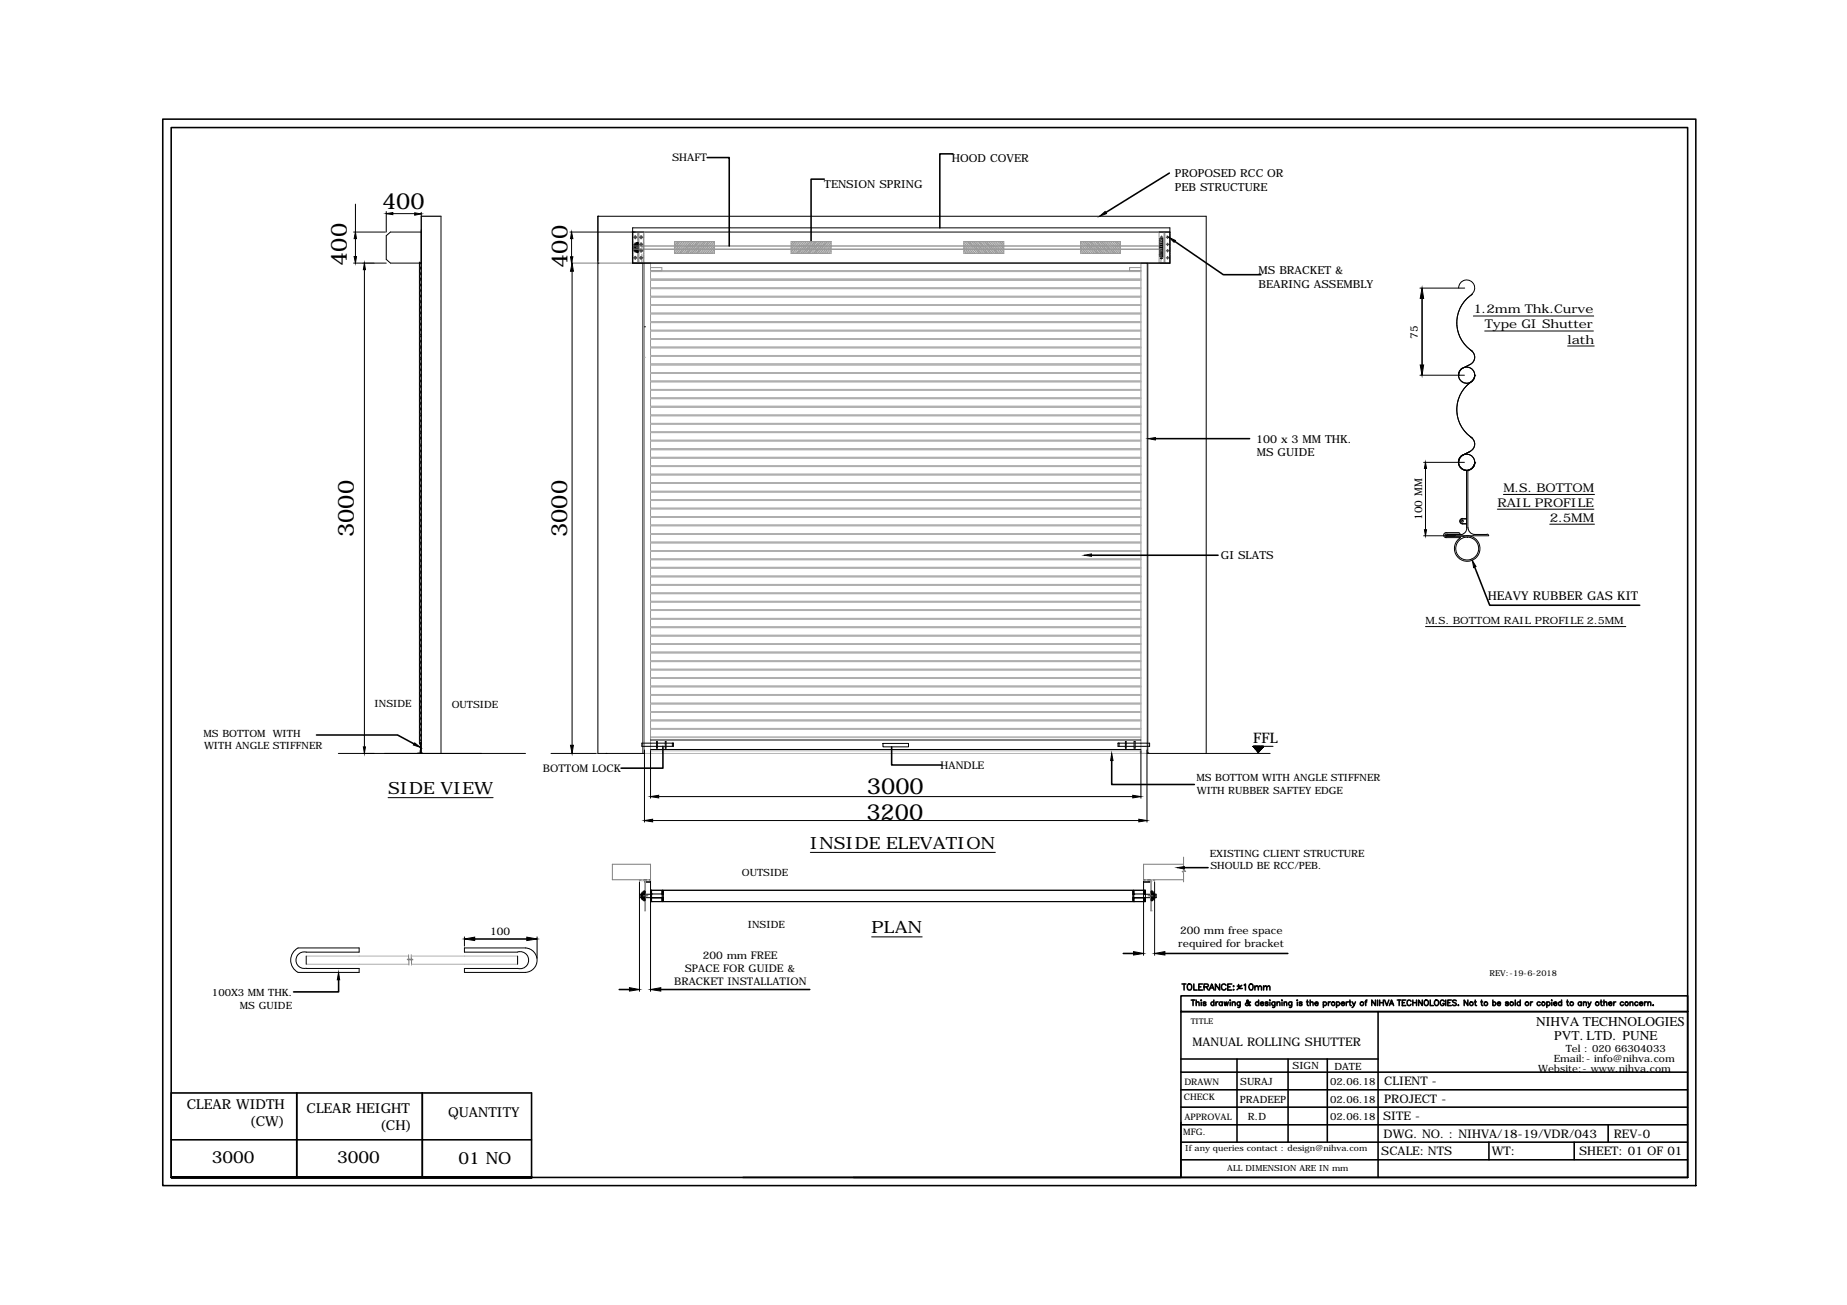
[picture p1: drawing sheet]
<svg xmlns="http://www.w3.org/2000/svg" width="297mm" height="210mm" viewBox="0 0 297 210" stroke-linecap="round" stroke-linejoin="round" font-family="sans-serif">
<!-- layer: 0 -->
<g fill="none" stroke="#aeaeae" stroke-width=".16">
<path d="M103.6 57.5h.1M104.6 59.9h78.9M104.6 58.7h78.9M104.6 58.5h78.9M104.6 57.3h78.9M104.6 57.2h78.9M104.6 56h78.9M104.6 55.8h78.9M104.6 54.6h78.9M104.6 54.5h78.9M104.6 53.2h78.9M104.6 53.1h78.9"/>
<path d="M104.6 51.9h78.9M104.6 51.7h78.9M104.6 50.5h78.9M104.6 50.4h78.9M104.6 49.1h78.9M104.6 49h78.9M104.6 47.8h78.9M104.6 47.7h78.9M104.6 46.4h78.9M104.6 46.3h78.9M104.6 45.1h78.9M104.6 44.9h78.9"/>
<path d="M104.6 43.7h78.9M104.6 43.5h78.9M104.6 42.3h78.9M104.6 79.1h78.9M104.6 79h78.9M104.6 77.8h78.9M104.6 77.6h78.9M104.6 76.4h78.9M104.6 76.3h78.9M104.6 75h78.9M104.6 74.9h78.9M104.6 73.7h78.9"/>
<path d="M104.6 73.6h78.9M104.6 72.3h78.9M104.6 72.2h78.9M104.6 70.9h78.9M104.6 70.8h78.9M104.6 69.6h78.9M104.6 69.5h78.9M104.6 68.2h78.9M104.6 68.1h78.9M104.6 66.9h78.9M104.6 66.7h78.9M104.6 65.5h78.9"/>
<path d="M104.6 65.3h78.9M104.6 64.1h78.9M104.6 64h78.9M104.6 62.8h78.9M104.6 62.6h78.9M104.6 61.4h78.9M104.6 61.3h78.9M104.6 60.1h78.9M104.6 99.6h78.9M104.6 99.5h78.9M104.6 98.2h78.9M104.6 98.1h78.9"/>
<path d="M104.6 96.8h78.9M104.6 96.7h78.9M104.6 95.5h78.9M104.6 95.4h78.9M104.6 94.1h78.9M104.6 94h78.9M104.6 92.8h78.9M104.6 92.7h78.9M104.6 91.4h78.9M104.6 91.3h78.9M104.6 90h78.9M104.6 89.9h78.9"/>
<path d="M104.6 88.7h78.9M104.6 88.5h78.9M104.6 87.3h78.9M104.6 87.2h78.9M104.6 86h78.9M104.6 85.8h78.9M104.6 84.6h78.9M104.6 84.4h78.9M104.6 83.2h78.9M104.6 83.1h78.9M104.6 81.9h78.9M104.6 81.7h78.9"/>
<path d="M104.6 80.5h78.9M104.6 80.4h78.9M104.6 118.6h78.9M104.6 118.5h78.9M104.6 117.3h78.9M104.6 117.2h78.9M104.6 115.9h78.9M104.6 115.8h78.9M104.6 114.6h78.9M104.6 114.5h78.9M104.6 113.2h78.9M104.6 113.1h78.9"/>
<path d="M104.6 111.8h78.9M104.6 111.7h78.9M104.6 110.5h78.9M104.6 110.3h78.9M104.6 109.1h78.9M104.6 109h78.9M104.6 107.8h78.9M104.6 107.6h78.9M104.6 106.4h78.9M104.6 106.3h78.9M104.6 105h78.9M104.6 104.9h78.9"/>
<path d="M104.6 103.7h78.9M104.6 103.5h78.9M104.6 102.3h78.9M104.6 102.2h78.9M104.6 101h78.9M104.6 100.8h78.9M49.2 155.1h16.6M49.2 153.8h16.5M66.1 153.8h17.1M66.2 155.1h17"/>
</g>
<g fill="none" stroke="#959595" stroke-width=".16">
<path d="M186.4 37.7v.2M186.4 38v.2M186.4 38.3v.2M186.4 38.6v.2M186.4 38.9v.2M186.4 39.2v.2M186.4 39.5v.2M186.4 39.8v.2M186.6 37.3h-.2v.3M186.7 37.3h.2M186.7 39.3v.1M186.7 39.3v1"/>
<path d="M186.7 39.3h.2M187 37.3h.3v5h-.3M187 38.6h.1v2.5h-.1zM187 38.7l-.1 .1 .1 2.2M187 38.5h.1M187 37.3l.3 .1v4.9h-.3M187.2 39.4v.9M187.2 37.3v.2M187.2 37.6v.2M187.2 37.9v.2M187.2 38.2v1.1M187.2 39.4v.2"/>
<path d="M187.2 39.7v.2M187.2 39.3v.1M187.3 38.3h-.3v.3M187.3 39h.1M187.3 39.1h.1M187.3 39.3l-.1 .1M187.3 37.6v.2M187.3 37.9v.2M187.3 38.2v.2M187.3 38.5v.2M187.3 38.8v.2M187.3 39.1v.2"/>
<path d="M187.3 39.4v.2M187.3 39.7v.2M187.6 37.3h-.3v.2M187.6 37.3h.2M187.9 37.3h.2v.2M188.1 37.6v.2M188.1 37.9v.2M188.1 38.2v.2M188.1 38.5v.2M188.1 38.8v.2M188.1 39.1v.2M188.1 39.4v.2"/>
<path d="M188.1 39.7v.2M101.7 42.3h1.8M104.6 43h1.8v.5h-1.8M183.5 42.3h1v78.9h-1zM183.5 43h-1.8v.5h1.8M186.4 42.1v.2h.2M186.4 40.1v.2M186.4 40.5v.1M186.4 40.8v.3M186.4 41.3v.1M186.4 41.6v.2M186.4 41.9v.2"/>
<path d="M186.7 42.3h.2M186.7 40.3h.1M186.7 40.3h.2M187 41.2h.1M187 41.1v.2h.3M187.2 40.3v.1M187.2 40.3l.1 .1M187.2 40v.2M187.2 40.3v1.2M187.2 41.6v.2M187.2 41.9v.2M187.2 42.2v.1"/>
<path d="M187.3 40.5h.1M187.3 40.6h.1M187.3 42.2v.1h.3M187.3 40v.2M187.3 40.3v.2M187.3 40.7v.1M187.3 41v.2M187.3 41.3v.2M187.3 41.6v.2M187.3 41.9v.2M187.6 42.3h.2M188.1 42.2v.1h-.2"/>
<path d="M188.1 40v.2M188.1 40.3v.2M188.1 40.7v.1M188.1 41v.2M188.1 41.3v.2M188.1 41.6v.2M188.1 41.9v.2M103.6 121.2v-78.9h1v78.9M102.8 141.5h1.8v.1h-1.8zM103.7 141.6v4.9h.1v-4.9M183.9 141.5h1.8v.1h-1.8zM185.1 141.6v4.9h.2"/>
<path d="M185.2 141.6v4.9"/>
<circle cx="186.8" cy="38.1" r=".15"/>
<circle cx="187.8" cy="38.1" r=".15"/>
<circle cx="187.8" cy="39.3" r=".15"/>
<circle cx="186.8" cy="41.5" r=".15"/>
<circle cx="187.8" cy="40.3" r=".15"/>
<circle cx="187.8" cy="41.5" r=".15"/>
</g>
<path d="M103.2 40.9v1.4h-1.5M186.7 41.7v.6h1.4" fill="none" stroke="#929292" stroke-width=".16"/>
<path d="M186.7 39.1v1.9M186.7 39.6h-84.8v.5h84.8M186.9 39.1v1.9M103.2 40.3l.1 .1" fill="none" stroke="#696969" stroke-width=".16"/>
<path d="M103.3 39.7l-.1 .1" fill="none" stroke="#7c7c7c" stroke-width=".16"/>
<path d="M103.4 121.2h80.8M104.6 120.8h78.8v.4" fill="none" stroke="#b2b2b2" stroke-width=".16"/>
<g fill="none" stroke="#000" stroke-width=".16">
<path d="M56.9 37.3h5.1M57.2 32.8v4.5M57.2 38.4v2.9M62.1 34v3.3M62.1 34.4h4.5M67.7 34.1v8.2h-4.9l-.7-.6v-3.8l.7-.6h4.9M67.7 34.8h3.2M91.7 37.3h96.4M91.9 38.4v3.9M96.2 34.8h.1M96.2 34.8v86.4h7.4M96.2 34.8h97.8v86.4"/>
<path d="M101.7 36.6h86.4v5.7h-86.4zM186.5 38.4v2.9M186.6 38.4l.2 .1 .2-.1M186.6 38.7h.4M186.6 39.1h.4M186.6 39.8h.3M186.6 39.5h.3M186.9 38.4v2.9M56.9 42.3h5.2M58.6 43.4v76.7M92 43.6v76.3M96.2 42.3h.1"/>
<path d="M103.4 42.3v78.9M103.6 52.6h.1M184.6 42.3v78.9M186.9 40.6h-.3M186.9 40.2h-.3M187 40.9h-.4M187 41.6h-.4M187 41.2l-.2-.1-.2 .1M228.4 46.3h7.2M234.6 46.3a1.29 1.29 0 0 1 1.9-1.1 1.29 1.29 0 0 1 .1 2.2M235.2 59.2a1.33 1.33 0 0 0 0 2.3 1.33 1.33 0 0 0 2-1.2M235.2 59.2a1.29 1.29 0 0 0 .1 2.3 1.29 1.29 0 0 0 1.9-1.2"/>
<path d="M236.4 58.6l-1.2 .7 1.2-.6M236.5 56.3a1.29 1.29 0 0 1 .7 1.2 1.29 1.29 0 0 1-.8 1.1M236.6 56.4a1.29 1.29 0 0 1-.2 2.2M236.8 47.4a5.4 5.4 0 0 0 0 9.1M237 50.8h19.3M238.8 53.2h17.5M252.1 55.7h4.3M228.4 60.4h7.1M229 74.4h6.5M229.2 75.3v9.9M234.5 60.4h.1M235.2 73.2a1.33 1.33 0 0 0 0 2.3 1.33 1.33 0 0 0 2-1.2"/>
<path d="M235.2 73.3a1.29 1.29 0 0 0 .1 2.2 1.29 1.29 0 0 0 1.9-1.2M235.9 75.7v9.2M236.1 75.8v9.1M236.2 75.6l-.1 .1M236.4 72.6l-1.3 .7M236.5 70.3a1.29 1.29 0 0 1 .7 1.2 1.29 1.29 0 0 1-.8 1.1M236.6 70.4a1.29 1.29 0 0 1-.2 2.2M236.6 61.4a1.29 1.29 0 0 0-.1-2.2 1.29 1.29 0 0 0-1.9 1.1 1.29 1.29 0 0 1 1.9-1.1 1.29 1.29 0 0 1 0 2.2M236.6 75.4a1.29 1.29 0 0 0-.1-2.2 1.29 1.29 0 0 0-1.9 1.1 1.29 1.29 0 0 1 1.9-1.1 1.29 1.29 0 0 1 0 2.3M236.8 61.3a5.4 5.4 0 0 0 0 9.1M237.2 60.4h.1M237.2 74.4h.1"/>
<path d="M241.8 79.5h14.6M232.6 85.7h2l.2 .2M232.6 85.9h2.2M232.6 86.3h2.8M232.6 85.9l-.2 .2 .2 .2M232.6 85.7a.4 .4 0 0 0-.4 .4 .4 .4 0 0 0 .4 .4M232.8 86h2.3M232.9 85.9l-.3 .3M235.2 83.4h.7M235.2 83.5h.7M235.2 84.3h.7M235.2 84.2h.7"/>
<path d="M235.2 83.4a.44 .44 0 0 0-.4 .4 .44 .44 0 0 0 .4 .5M235.2 83.5a.36 .36 0 0 0-.4 .3 .36 .36 0 0 0 .4 .4M235.4 86.2a2.05 2.05 0 0 1 2.6 2.4 2.05 2.05 0 0 1-3.2 1.3 2.05 2.05 0 0 1 .1-3.4h-2.3M235.9 84.9a1.08 1.08 0 0 1-.7 1.1M236.1 84.9a1.08 1.08 0 0 0 1.1 1.1h2M239.1 85.9l.2 .1 .1 .2h-10.4M240.8 81.9h15.5M249.2 84.3h7.2M67.5 119.6l.1 .2M67.6 119.9v1.3M67.7 119.7h.1M67.7 119.6v-.1h-.1l.1 .3"/>
<path d="M67.8 119.6l-.2-.2-.1 .2M104.6 119h78.9M105.6 119.5h-2.4v.5h2.4M105.6 119.3h.1v1h-.1zM105.7 119.5h1.3M107 119.3h.1v1h-.1zM107.1 119.5h1.2v.5h-1.2M108.1 119.5v.5M142 119.6h4.1v.5h-4.1zM180 119.5v.5M181 119.5h-1.2v.5h1.2M181 119.3h.1v1h-.1z"/>
<path d="M181.1 119.5h1.3M182.4 119.3h.2v1h-.2zM182.6 119.5h2.3v.5h-2.3M229.2 100.8h32.3M54.4 121.2h30.1M62.4 128.3h16.9M67.6 121.2h.1M67.6 121.1l.4 .1M67.6 120.8v.3l-.4 .1M88.6 121.2h7.3M97.5 121.2h.1M103.6 120.6v11.6"/>
<path d="M104.6 120.7v7.7M104.6 120.6h78.9M105 132h78.1M105.7 120h1.3M105.9 128.1h76.3M130.3 137.1h29.8M181.1 120h1.3M183.5 120.7v7.7M184.5 121.2h19.8M184.5 120.6v11.6M184.6 121.1h.1M201.5 120l.1 .1"/>
<path d="M201.5 120l.9 1 .8-1-.2 .2M201.5 120h3.2M201.6 120.1v-.1v.1M201.6 120.2l.1-.2v.2M201.7 120.3l.1-.3-.1 .3M201.7 120v.3M201.8 120.4l.1-.4-.1 .4M201.9 120.4l.1-.4-.1 .5M201.9 120l-.1 .4 .1-.4-.1 .4 .1-.4-.1 .4 .1-.4-.2 .3M202 120l-.1 .5zM202 120.6l.2-.6-.1 .6M202.1 120l-.2 .5z"/>
<path d="M202.1 120l-.2 .6zM202.1 120.7l.2-.7-.2 .7M202.1 120l-.1 .6M202.2 120.8l.2-.8-.2 .8M202.2 120.9l.3-.9-.3 .9M202.3 120l-.2 .7M202.3 120.9l.3-.9-.3 .9M202.5 120l-.3 .8zM202.5 120.9l.2-.9-.2 .9M202.5 120l-.2 .9M202.6 120.7l.2-.7-.2 .8 .2-.8-.3 .8 .2-.8-.2 .9M202.7 120l-.2 .9 .2-.9-.4 1"/>
<path d="M202.8 120.5l.1-.5-.1 .5M202.8 120l-.1 .7zM202.8 120.5l.2-.5-.2 .5M202.9 120l-.2 .6zM202.9 120l-.1 .6M202.9 120.5l.1-.5-.1 .5M202.9 120.4l.1-.4-.1 .4M203 120.3l.1-.3-.1 .3M203 120l-.1 .4M203.1 120l-.1 .3zM49.2 153.8v1.3M49.3 155.7a1.33 1.33 0 0 1-1.7-1.3 1.33 1.33 0 0 1 1.6-1.3h8.6v-.6h-9.9a2.22 2.22 0 0 0 0 3.9h9.9v-.6h-8.6"/>
<path d="M74.7 150.7v1.5M83.2 153.1h-8.5v-.6h9.8a1.97 1.97 0 0 1 1.9 1.9 1.97 1.97 0 0 1-1.9 2h-9.8v-.6h8.5M83.2 153.8v1.3M83.2 153.1a1.38 1.38 0 0 1 1.8 1.3 1.38 1.38 0 0 1-1.8 1.4M86.4 150.7v3.4M102.8 141.5h1.8v18M102.8 141.8v17.7M103.6 141.5v.4h1M104.6 141.6h-.8v.2h.8M104.7 143.2h.1M104.7 143.3l.1-.1-.1 .1M104.7 144.9l.1-.1-.1 .1"/>
<path d="M104.7 143.2h79.5M104.7 143.2v1.8M104.7 144.4v.1M104.7 143.2v.1M104.8 143.4l-.1 .1M104.8 143.6l-.1 .1M104.8 143.8h.1M104.8 144.6l-.1 .1M104.8 145h.1M104.8 143.2l-.1 .2M104.8 143.3l-.1 .1M104.8 143.3l-.1 .2"/>
<path d="M104.8 143.5l-.1 .1M104.8 143.5l-.1 .2M104.8 143.7l-.1 .1h1.8l.2-.1M104.8 143.7l-.1 .1M104.8 144.4l-.1 .2M104.8 144.5l-.1 .1M104.8 144.6l-.1 .2M104.8 144.7l-.1 .2M104.8 144.8l-.1 .2M104.8 144.9l-.1 .1M104.8 145h-.1M104.8 143.8h-1.9v.6h3.8"/>
<path d="M104.8 143.2v1.8M106.5 143.4l.2-.2-.2 .2M106.5 143.7l.2-.1-.2 .1M106.5 144.9l.2-.1-.2 .1M106.5 143.3l.2-.1v1.8M106.5 143.2v1.8l.2-.1M106.6 145h.1M106.6 143.2h-.1M106.6 144.4h-1.9M106.6 143.2l-.1 .1M106.6 144.4l-.1 .1M106.7 143.5h-.2"/>
<path d="M106.7 144.4l-.2 .1M106.7 144.6l-.2 .1M106.7 143.3l-.2 .2M106.7 143.4l-.2 .1M106.7 143.5l-.2 .1M106.7 143.5l-.2 .2M106.7 143.6l-.2 .1M106.7 143.7l-.2 .1h.2M106.7 143.7l-.2 .1M106.7 143.8h-.1M106.7 144.5l-.2 .1M106.7 144.7l-.2 .1"/>
<path d="M106.7 144.7l-.2 .2M106.7 144.8l-.2 .1M106.7 144.9l-.2 .1M140.2 150.7h8.1M182.2 143.4l.1-.1-.1 .1M182.2 144.4h.1M182.2 144.5l.1-.1-.1 .1M182.2 144.6l.1-.1-.1 .1M182.2 143.8h.1M182.2 143.4l.1-.2v1.8M182.2 143.2v1.8M182.3 143.2l-.1 .1"/>
<path d="M182.3 144.4h.1M182.3 143.5l-.1 .1M182.3 143.7l-.1 .1M182.3 143.8h.1M182.3 144.7l-.1 .1M182.3 144.9l-.1 .1M182.3 145h.1M182.3 143.3l-.1 .2M182.3 143.4l-.1 .1M182.3 143.5l-.1 .2M182.3 143.6l-.1 .1M182.3 143.7v.1"/>
<path d="M182.3 144.5l-.1 .2M182.3 144.6l-.1 .1M182.3 144.7l-.1 .2M182.3 144.8l-.1 .1M182.3 144.9v.1M183.9 141.6h.9v.2h-.9M184 143.2v.5M184 144.5v.5M184 143.5l.2-.2-.2 .2M184 144.6l.2-.1-.2 .1M184 145l.2-.1-.1 .1M184 143.8h1.9v.6h-3.7"/>
<path d="M184.1 144.4l-.1 .1M184.1 143.2h-.1M184.1 143.2l-.1 .1 .2-.1M184.2 144.4l-.2 .2M184.2 143.5l-.2 .1M184.2 143.7l-.1 .1M184.2 144.7l-.2 .1M184.2 144.9l-.1 .1h.1M184.2 143.2v1.8h-79.5M184.2 143.8h-1.9M184.2 144.4h-1.9l-.1 .2M184.2 143.2l-.2 .1"/>
<path d="M184.2 143.2l-.2 .2M184.2 143.3l-.2 .1M184.2 143.4l-.2 .1M184.2 143.4l-.2 .2M184.2 143.6l-.2 .1M184.2 143.7v.1M184.2 144.5l-.2 .1M184.2 144.6l-.2 .1M184.2 144.6l-.2 .2M184.2 144.8l-.2 .1M184.2 144.9l-.2 .1M184.9 141.5v.4h-1"/>
<path d="M185.7 141.5h-1.8v12.2M185.7 141.8v11.9"/>
<circle cx="235.2" cy="83.8" r=".15"/>
<circle cx="236" cy="88.2" r="1.84"/>
</g>
<g fill="#000" stroke="#000" stroke-width=".16">
<path d="M57.2 37.3l.1 1.1h-.3zM62.1 34.4l1.1-.2v.3zM66.7 34.2l1 .2-1 .2zM91.9 37.3l.2 1.1h-.3zM176.8 34.8l.9-.8 .2 .4zM188 38.2l1 .5-.2 .3zM57 41.3h.3l-.1 1zM58.6 42.3l.2 1.1h-.4zM92 42.3l.2 1.3h-.4zM91.8 41.3h.3l-.2 1zM228.7 46.3l.3 1.7h-.6zM228.4 58.7h.6l-.3 1.7z"/>
<path d="M184.7 70.6l1.1-.2v.4zM229.2 74.4l.2 .9h-.3zM174.4 89.3l1.1-.2v.4zM229.1 85.2h.3l-.2 1zM236.8 90.2l.6 .9-.4 .2zM66.7 119.5l.9 .7-1.1-.4zM91.8 119.9h.4l-.2 1.3zM58.4 120.1h.4l-.2 1.1zM103.6 132l1.4-.2v.4zM104.6 128.1l1.3-.2v.4zM178.8 121.2l.2 1.1h-.4zM182.2 127.9l1.3 .2-1.3 .2z"/>
<path d="M183.1 131.8l1.4 .2-1.4 .2zM189.3 139.6l1.2-.2v.4zM54.5 156.4l.1 1.2h-.4zM74.7 151l1.6-.3v.6zM84.7 150.7l1.7 .3-1.7 .3zM101.2 158.9l1.6 .3-1.6 .2zM104.6 159.2l1.7-.3v.5zM182.3 153.1l1.6 .3-1.6 .2zM185.7 153.4l1.6-.3v.5z"/>
</g>
<g fill="none" stroke="#000" stroke-width=".25">
<path d="M26.2 19.2h246.5v171.5h-246.5zM27.5 20.5h243.9v168.9h-243.9zM102 39.6h.6M102 39.8h.2M102.4 39.1h.2v1.5h-.2zM102.4 39.5h-.4v.7h.4M102.4 39.3h-.2v1.1h.2M102.4 39.2h.2M102.4 39.4h.2M113.7 25.3h3.6v14.3M132.6 28.8h-2.2v10M153.3 24.8h-2.2v11.8"/>
<path d="M188.1 27.8l-10.3 6.4M188.9 38.8l7.8 5.4h6.1M102 40.1h.6M102.4 40.3h.2M102.4 40.5h.2M228.7 48v10.7M185.8 70.6h15.2M175.5 89.3h20.4M237.2 91.2l2.4 6.2h24.1M50.9 118.2h13l2.7 1.5M106.6 120v3.6h-6.7M143.4 120.1v2.9h8"/>
<path d="M178.8 122.3v3.9h13.3M190.5 139.6h3.8M54.5 157.6v1.9h-7.3M76.3 151h8.4M99.6 159.2h1.6M103.2 143.8h.5M103.2 144.4h.5M103.2 144.1h.1M103.6 143.4h.1v1.5h-.1zM103.6 143.8h-.4v.6h.4M103.6 143.5h-.3v1.2h.3M103.6 143.5h.1"/>
<path d="M103.6 143.6h.1M103.6 144.6h.1M103.6 144.8h.1M106.3 159.2h23.9M180.7 153.4h1.6M185.2 143.4h.1v1.5h-.1zM185.2 143.5h.1M185.2 143.6h.1M185.2 144.6h.1M185.2 144.8h.1M185.2 143.8h.5M185.2 144.4h.5"/>
<path d="M185.3 143.8h.4v.6h-.4M185.3 143.5h.3v1.2h-.3M185.6 144.1h.1M187.3 153.4h19.8M190.1 158.3h.6M190.4 158.3v.9M191 158.4a.46 .46 0 0 1 .7 .3 .46 .46 0 0 1-.5 .5l-.3-.3zM192 158.3v.9h.5M192.8 158.7h.3M193.4 158.3h-.6v.9h.6M193.6 158.7h.6l.1-.3-.7-.1v.9M194 158.7l.3 .5"/>
<path d="M194.5 159.2l.4-.9 .4 .9M194.6 158.9h.5M196.1 158.3v.9l-.6-.9v.9M197.2 158.5a.45 .45 0 0 0-.8 .2 .45 .45 0 0 0 .6 .5l.2-.2M197.5 158.7h.3M198.1 158.3h-.6v.9h.6M198.4 158.6v.1zM198.4 159.2h.1M199 158.6h.4M199.2 158.4v.4M199.4 159h.4M199.7 158.5l-.8 .7"/>
<path d="M200.1 158.4l.2-.1v.9M201 158.3h.4a.5 .5 0 0 1 .2 .6 .5 .5 0 0 1-.6 .3 .66 .66 0 0 1 0-.9zM201.8 158.8l.4-.2 .2 .2v.4M201.8 158.6v.6M202.4 158.8l.3-.2 .2 .2v.4M203.2 158.8l.4-.2 .1 .2v.4M203.2 158.6v.6M203.7 158.8l.4-.2 .1 .2v.4M47.7 175.8v13.6M67.9 175.8v13.6M189.9 178.1h81.5M189.9 175.3h81.5"/>
<path d="M189.9 172.5h81.5M189.9 170.3h31.7M191.6 160.9h.6M191.9 160.9v.8M192.4 161.3l.2-.2 .2 .1v.5M192.4 160.9v.8M193.1 160.9h.1M193.2 161.2v.5M193.9 161.3l-.1-.2-.3 .1v.2l.4 .1v.1l-.1 .1-.3-.1M195.2 161.3a.27 .27 0 0 0-.4 0 .27 .27 0 0 0 0 .3 .27 .27 0 0 0 .4 0M195.2 160.9v.8M195.6 161.1v.6"/>
<path d="M195.9 161.1l-.2 .1-.1 .2M196.6 161.3a.28 .28 0 0 0-.5-.1 .28 .28 0 0 0 0 .5 .28 .28 0 0 0 .5-.1M196.6 161.1v.6M196.9 161.1l.1 .6 .2-.6 .2 .6 .1-.6M197.8 160.9h.1M197.8 161.2v.5M198.2 161.3l.2-.2 .2 .1v.5M198.2 161.1v.6M198.9 170.3v13.4M199.4 161.1v.9h-.3M199.4 161.3a.28 .28 0 0 0-.4-.1 .28 .28 0 0 0 0 .5 .28 .28 0 0 0 .4-.1M201.1 161.2v-.1a.78 .78 0 0 1-.6 .6l-.2-.2 .4-.4 .1-.1-.2-.1-.1 .1v.2l.4 .5h.2"/>
<path d="M202.4 161.3a.28 .28 0 0 0-.4-.1 .28 .28 0 0 0 0 .5 .28 .28 0 0 0 .4-.1M202.4 160.9v.8M202.7 161.4h.5a.28 .28 0 0 0-.3-.2 .28 .28 0 0 0-.3 .3 .28 .28 0 0 0 .3 .2l.3-.1M203.9 161.3l-.1-.2-.3 .1v.2l.4 .1v.1l-.1 .1-.3-.1M204.2 160.9h.1M204.2 161.2v.5M205 161.1v.9h-.3M205 161.3a.28 .28 0 0 0-.4-.1 .28 .28 0 0 0 0 .5 .28 .28 0 0 0 .4-.1M205.4 161.3l.2-.2 .2 .1v.5M205.4 161.1v.6M206.1 160.9h.1M206.2 161.2v.5"/>
<path d="M206.5 161.3l.2-.2 .2 .1v.5M206.5 161.1v.6M207.2 170.3v13.4M207.7 161.1v.9h-.3M207.7 161.3a.28 .28 0 0 0-.4-.1 .28 .28 0 0 0 0 .5 .28 .28 0 0 0 .4-.1M208.6 160.9h.1M208.6 161.2v.5M209.4 161.3l-.2-.2-.2 .1v.2l.4 .1v.1l-.2 .1-.3-.1M210.1 161.1h.3M210.2 160.9v.7l.3 .1M210.7 161.3l.2-.2 .2 .1 .1 .5M210.7 160.9v.8"/>
<path d="M211.5 161.4h.5a.28 .28 0 0 0-.3-.2 .28 .28 0 0 0-.3 .3 .28 .28 0 0 0 .3 .2l.3-.1M212.8 161.3a.28 .28 0 0 1 .4-.1 .28 .28 0 0 1 0 .5 .28 .28 0 0 1-.4-.1M212.8 161.1v.9M213.5 170.3v13.4M213.6 161.1v.6M214 161.1l-.2 .1-.2 .2M214.9 161.3a.28 .28 0 0 1 .5-.1 .28 .28 0 0 1 0 .5 .28 .28 0 0 1-.5-.1M214.9 161.1v.9M215.7 161.4h.5a.28 .28 0 0 0-.3-.2 .28 .28 0 0 0-.3 .3 .28 .28 0 0 0 .3 .2l.3-.1M216.5 161.1v.6M216.8 161.1l-.2 .1-.1 .2M217 161.1h.3"/>
<path d="M217.1 160.9v.7l.2 .1M217.5 161.1l.2 .6 .3-.6M217.7 161.7l-.3 .3M219.5 161.1h.3M219.9 160.9l-.3 .1v.7M221.2 160.9v.8l-.6-.8v.8M221.5 160.9v.8M221.6 162.7v26.7M221.9 160.9v.8M221.9 161.3h.6M222.5 160.9v.8M222.7 160.9l.3 .8 .4-.8"/>
<path d="M223.4 161.7l.4-.8 .3 .8M223.6 161.4h.4M224.7 160.9h.6M225 160.9v.8M225.5 161.3h.4M226.1 160.9h-.6v.8h.6M226.9 161.1a.33 .33 0 0 0-.4-.2 .33 .33 0 0 0-.2 .3v.2a.33 .33 0 0 0 .2 .3 .33 .33 0 0 0 .4-.2M227.2 161.3h.6M227.2 160.9v.8M227.8 160.9v.8M228.7 160.9v.8l-.6-.8v.8M229.1 161l.1-.1a.42 .42 0 0 1 .5 .4 .42 .42 0 0 1-.5 .4l-.2-.3z"/>
<path d="M230 160.9v.8h.5M230.8 161l.1-.1a.42 .42 0 0 1 .5 .4 .42 .42 0 0 1-.5 .4l-.2-.3zM232.3 161.1a.33 .33 0 0 0-.4-.2 .33 .33 0 0 0-.3 .3v.2a.32 .32 0 0 0 .3 .3 .32 .32 0 0 0 .4-.3h-.3M232.5 160.9v.8M232.8 161.3h.4M233.4 160.9h-.6v.8h.6M234.2 161l-.2-.1-.4 .1 .1 .2 .5 .3v.1l-.2 .1-.4-.1M234.5 161.7h.1zM236.1 160.9v.8l-.6-.8v.8M237.1 161.1h.3M237.3 160.9v.7l.2 .1M238.1 161.1h.3"/>
<path d="M238.3 160.9v.7l.2 .1M240.1 161.3a.27 .27 0 0 1 .4 0 .27 .27 0 0 1 0 .3 .27 .27 0 0 1-.4 0M240.1 160.9v.8M240.8 161.4h.5a.28 .28 0 0 0-.3-.2 .28 .28 0 0 0-.3 .3 .28 .28 0 0 0 .3 .2l.3-.1M242.6 161.3l-.2-.2-.2 .1v.2l.3 .1 .1 .1-.2 .1-.3-.1M243.7 160.9v.8M244.5 161.3a.28 .28 0 0 0-.4-.1 .28 .28 0 0 0 0 .5 .28 .28 0 0 0 .4-.1M244.5 160.9v.8M246.1 161.1v.6M246.5 161.1l-.2 .1-.2 .2M247.7 161.3a.28 .28 0 0 0-.4-.1 .28 .28 0 0 0 0 .5 .28 .28 0 0 0 .4-.1M248.8 161.3a.28 .28 0 0 1 .4-.1 .28 .28 0 0 1 0 .5 .28 .28 0 0 1-.4-.1"/>
<path d="M248.8 161.1v.9M249.5 160.9h.1M249.6 161.2v.5M249.9 161.4h.5a.28 .28 0 0 0-.3-.2 .28 .28 0 0 0-.3 .3 .28 .28 0 0 0 .3 .2l.3-.1M251.1 161.3a.28 .28 0 0 0-.4-.1 .28 .28 0 0 0 0 .5 .28 .28 0 0 0 .4-.1M251.1 160.9v.8M251.9 161.1h.3M252.1 160.9v.7l.2 .1M254.3 161.3a.28 .28 0 0 0-.4-.1 .28 .28 0 0 0 0 .5 .28 .28 0 0 0 .4-.1M254.3 161.1v.6M254.6 161.3l.3-.2 .2 .1v.5M254.6 161.1v.6"/>
<path d="M255.4 161.1l.2 .6 .3-.6M255.6 161.7l-.3 .3M257.4 161.1h.3M257.5 160.9v.7l.2 .1M258 161.3l.2-.2 .2 .1v.5M258 160.9v.8M258.7 161.4h.5a.28 .28 0 0 0-.3-.2 .28 .28 0 0 0-.2 .3 .28 .28 0 0 0 .2 .2l.3-.1M259.5 161.1v.6M259.9 161.1l-.3 .1-.1 .2M261.1 161.3a.28 .28 0 0 0-.4-.1 .28 .28 0 0 0 0 .5 .28 .28 0 0 0 .4-.1M262.1 161.3l.3-.2 .2 .1v.5M262.1 161.1v.6"/>
<path d="M263.4 161.3a.28 .28 0 0 0-.4-.1 .28 .28 0 0 0 0 .5 .28 .28 0 0 0 .4-.1M263.7 161.4h.5a.28 .28 0 0 0-.3-.2 .28 .28 0 0 0-.3 .3 .28 .28 0 0 0 .3 .2l.3-.1M264.5 161.1v.6M264.8 161.1l-.2 .1-.1 .2M265 161.3l.2-.2 .2 .1 .1 .5M265 161.1v.6M265.8 161.7h.1zM27.5 189.4h58.1zM27.5 189.4v-13.6h58v13.6h-55M27.5 183.3h58M119.5 189.4h151.9M189.9 189.4v-26.7h81.5h-81.5v-2.5h81.5v29.2"/>
<path d="M189.9 180.5v8.9h-52.6M189.9 180.9h81.5M189.9 183.7h81.5M189.9 186.5h81.5M239.5 183.7v2.8M253.2 183.7v2.8M258.6 180.9v2.8"/>
<circle cx="214.4" cy="161.4" r=".29"/>
<circle cx="219" cy="161.4" r=".29"/>
<circle cx="236.6" cy="161.4" r=".29"/>
<circle cx="239" cy="161.4" r=".29"/>
<circle cx="243.1" cy="161.4" r=".29"/>
<circle cx="245.6" cy="161.4" r=".29"/>
<circle cx="248.2" cy="161.4" r=".29"/>
<circle cx="252.8" cy="161.4" r=".29"/>
<circle cx="256.9" cy="161.4" r=".29"/>
<circle cx="261.6" cy="161.4" r=".28"/>
</g>
<!-- layer: hatch -->
<path d="M67.7 34.8h3.2M92 42.3h10.4M98.5 139h6.1v2.5h-6.1zM190.3 139h-6.4v2.5h6.4M190.3 137.9v2l.4 .3h-.6l.2 .2v1.4M65.7 153.6v.6l.3 .2-.5-.1 .3 .2v.7M66.1 153.6v.6l.3 .2-.4-.1 .2 .2v.7" fill="none" stroke="#7f7f7f" stroke-width=".16"/>
<!-- layer: 0 -->
<g fill="none" stroke="#4c4c4c" stroke-width=".16">
<path d="M186.6 38.2h.4M186.8 38v.4M187.6 38.2h.4M187.6 39.3h.4M187.8 38v.4M187.8 39.1v.4M186.6 41.5h.4M186.8 41.3v.4M187.6 41.5h.4M187.6 40.3h.4M187.8 40.1v.4M187.8 41.3v.4"/>
<path d="M103.3 144.1h.9M103.3 141.5v.2M104.2 141.5v.2M184.3 141.5v.2M184.6 144.1h1M185.3 141.5v.2"/>
</g>
<path d="M103.2 141.5v.1M103.3 141.5v.1M103.7 144.4h.1M103.7 143.8h.1M104.2 141.5v.1M104.3 141.5v.1M184.3 141.5v.1M184.4 141.5v.1M185.1 144.4h.1M185.1 143.8h.1M185.2 141.5v.1M185.3 141.5v.1" fill="none" stroke="#e1e1e1" stroke-width=".16"/>
<g fill="none" stroke="#4c4c4c" stroke-width=".25">
<path d="M101.9 39.8h.8M102 38.2h.4M102 39.3h.4M102.2 38v.4M102.2 39.1v.4M102.4 39.3h.2M102.9 38.2h.4M102.9 39.3h.4M103.1 38v.4M103.1 39.1v.4M102 41.5h.4M102 40.3h.4"/>
<path d="M102.2 40.1v.4M102.2 41.3v.4M102.4 40.4h.2M102.9 41.5h.4M102.9 40.3h.4M103.1 40.1v.4M103.1 41.3v.4M103 144.1h.9M103.5 143.5h.2M103.5 144.7h.2M185 144.1h.9M185.1 143.5h.3"/>
<path d="M185.1 144.7h.2"/>
</g>
<g fill="#959595" stroke="#959595" stroke-width=".16">
<path d="M187.2 38.3l.1 1zM187.2 38.3l.1 1z"/>
<path d="M187.2 39.3v.1zM187.2 39.3v.1z"/>
<path d="M187.2 39.4v.4zM187.2 39.4v.4z"/>
<path d="M187.2 39.8v.5zM187.2 39.8v.5z"/>
<path d="M187.2 40.3l.1 .1zM187.2 40.3l.1 .1z"/>
<path d="M187.2 40.4l.1 .9zM187.2 40.4l.1 .9z"/>
</g>
<g fill="none" stroke="#959595" stroke-width=".25">
<path d="M101.7 37.6v.2M101.7 37.9v.2M101.7 38.2v.2M101.7 38.5v.2M101.7 38.8v.2M101.7 39.1v.2M101.7 39.4v.2M101.7 39.7v.2M102 37.3h-.3v.2M102.1 37.3h.2M102.4 37.3h.2v.2M102.6 37.6v.2"/>
<path d="M102.6 37.9v.2M102.6 38.2v.2M102.6 38.5v.2M102.6 38.8v.2M102.6 39.1v.2M102.6 39.4v.2M102.6 39.7v.2M102.7 37.3h.2M102.7 37.3v.2M102.7 37.6v.2M102.7 37.9v.2M102.7 38.2v.2"/>
<path d="M102.7 38.5v.2M102.7 38.8v.2M102.7 39.1v.2M102.7 39.4v.2M102.7 39.7v.2M103 37.3h.2M103.3 37.3h.2v.2M103.5 37.6v.2M103.5 37.9v.2M103.5 38.2v.2M103.5 38.5v.2M103.5 38.8v.2"/>
<path d="M103.5 39.1v.2M103.5 39.4v.2M103.5 39.7v.2M101.7 42.2v.1h.3M101.7 40v.2M101.7 40.3v.2M101.7 40.7v.1M101.7 41v.2M101.7 41.3v.2M101.7 41.6v.2M101.7 41.9v.2M102.1 42.3h.2"/>
<path d="M102.6 42.2v.1h-.2M102.6 40v.2M102.6 40.3v.2M102.6 40.7v.1M102.6 41v.2M102.6 41.3v.2M102.6 41.6v.2M102.6 41.9v.2M102.7 42.3h.2M102.7 40v.2M102.7 40.3v.2M102.7 40.7v.1"/>
<path d="M102.7 41v.2M102.7 41.3v.2M102.7 41.6v.2M102.7 41.9v.2M102.7 42.2v.1M103 42.3h.2M103.5 42.2v.1h-.2M103.5 40v.2M103.5 40.3v.2M103.5 40.7v.1M103.5 41v.2M103.5 41.3v.2"/>
<path d="M103.5 41.6v.2M103.5 41.9v.2"/>
<circle cx="102.2" cy="38.1" r=".15"/>
<circle cx="102.2" cy="39.3" r=".15"/>
<circle cx="103.1" cy="39.3" r=".15"/>
<circle cx="103.1" cy="38.1" r=".15"/>
<circle cx="102.2" cy="40.3" r=".15"/>
<circle cx="102.2" cy="41.5" r=".15"/>
<circle cx="103.1" cy="40.3" r=".15"/>
<circle cx="103.1" cy="41.5" r=".15"/>
</g>
<!-- layer: Guides -->
<path d="M67.5 42.1v77.5M67.7 42.1v79.1" fill="none" stroke="#000" stroke-width=".16"/>
<!-- layer: strips -->
<g fill="none" stroke="#000" stroke-width=".16">
<path d="M67.7 42.2l-.2 .5 .2 .4-.2 .5 .2 .4-.2 .3v.3l.2 .3M67.7 44.9l-.2 .5 .2 .4-.2 .5 .2 .4-.2 .5 .2 .4-.2 .3v.3l.2 .3M67.7 48.5l-.2 .5 .2 .4M67.7 54l-.2 .4 .2 .5-.2 .3v.3l.2 .3M67.7 55.9l-.2 .4 .2 .5-.2 .2v.4l.2 .2M67.7 57.7l-.2 .4 .2 .5-.2 .4 .2 .5-.2 .2v.4l.2 .3M67.7 49.4l-.2 .5 .2 .4-.2 .3v.3l.2 .3M67.7 51.2l-.2 .5 .2 .4-.2 .5 .2 .4-.2 .3v.3l.2 .3M67.7 80l-.2 .4 .2 .5-.2 .5 .2 .4-.2 .5 .2 .5-.2 .4 .2 .5M67.7 60.4l-.2 .4 .2 .5-.2 .4 .2 .5-.2 .2v.4l.2 .3M67.7 63.1l-.2 .4 .2 .5M67.7 64l-.2 .4 .2 .5-.2 .4 .2 .5-.2 .2v.4l.2 .3"/>
<path d="M67.7 69.6l-.2 .4 .2 .5-.2 .3v.5l.2 .4-.2 .4 .2 .4-.2 .5 .2 .4-.2 .5 .2 .5-.2 .5 .2 .4-.2 .3v.4l.2 .2-.2 .5 .2 .5M67.7 66.8l-.2 .4 .2 .5-.2 .4 .2 .5-.2 .5 .2 .4M67.7 77.2l-.2 .5 .2 .4-.2 .3v.3l.2 .3M67.7 79l-.2 .5 .2 .4M67.7 96.7l-.2 .5 .2 .4-.2 .5 .2 .4M67.7 87.4l-.2 .5 .2 .5-.2 .4 .2 .5-.2 .4 .2 .5M67.7 94l-.2 .4 .2 .5-.2 .4 .2 .4-.2 .3v.4l.2 .2M67.7 90.2l-.2 .4 .2 .5-.2 .5 .2 .5-.2 .4 .2 .5-.2 .4 .2 .5M67.7 84.6l-.2 .3v.3l.2 .3-.2 .5 .2 .5-.2 .2v.4l.2 .3M67.7 83.7l-.2 .5 .2 .4M67.7 98.5l-.2 .4 .2 .4-.2 .5 .2 .4-.2 .3v.3l.2 .3M67.7 118.3l-.2 .4 .2 .5"/>
<path d="M67.7 117.4l-.2 .4 .2 .5M67.7 113.8l-.2 .4 .2 .5-.2 .4 .2 .5-.2 .4 .2 .4-.2 .3v.4l.2 .2M67.7 107.5l-.2 .4 .2 .5-.2 .4 .2 .5-.2 .4 .2 .4-.2 .5 .2 .4-.2 .5 .2 .5-.2 .4 .2 .4-.2 .3v.4l.2 .2M67.7 101.2l-.2 .4 .2 .4-.2 .5 .2 .4-.2 .5 .2 .4-.2 .5 .2 .5-.2 .4 .2 .5-.2 .4 .2 .4-.2 .3v.4l.2 .2"/>
</g>
<!-- layer: bracket -->
<path d="M67.7 37v5.1" fill="none" stroke="#000" stroke-width=".16"/>
<!-- layer: hatch -->
<path d="M67.7 34.8v86.4M70.9 34.8v86.4" fill="none" stroke="#000" stroke-width=".16"/>
<!-- layer: Dimension -->
<path d="M58.3 42.3h1.9" fill="none" stroke="#696969" stroke-width=".16"/>
<!-- layer: 0 -->
<g fill="none" stroke="#979797" stroke-width=".16">
<path d="M108.9 38.8l-.4 .4M109.1 38.9l-.3 .3M109.2 38.8l-.7 .7M109.5 38.8l-1 .9M109.8 38.8l-1.3 1.2M110.1 38.8l-1.6 1.4M110.4 38.8l-1.9 1.7M110.7 38.8l-2.2 2M111 38.8l-2.2 2M111.3 38.8l-2.2 2M111.6 38.8l-2.2 2M111.9 38.8l-2.2 2"/>
<path d="M112.2 38.8l-2.2 2M112.5 38.8l-2.2 2M112.8 38.8l-2.2 2M113.1 38.8l-2.2 2M113.4 38.8l-2.2 2M113.7 38.8l-2.2 2M114 38.8l-2.2 2M114.3 38.8l-2.2 2M114.6 38.8l-2.2 2M114.9 38.8h-6.4v2M114.9 38.8v2h-6.4M114.9 38.8l-2.2 2"/>
<path d="M114.9 39.1l-1.9 1.7M114.9 39.4l-1.6 1.4M114.9 39.7l-1.3 1.1M114.9 39.9l-1 .9M127.6 38.8l-.4 .4M127.9 38.9l-.4 .3M127.9 38.8l-.7 .7M128.2 38.8l-1 .9M128.5 38.8l-1.3 1.2M128.8 38.8l-1.6 1.4M129.1 38.8l-1.9 1.7M129.4 38.8l-2.2 2"/>
<path d="M129.7 38.8l-2.2 2M130 38.8l-2.1 2M130.4 38.8l-2.2 2M130.7 38.8l-2.2 2M131 38.8l-2.3 2M131.2 38.8l-2.2 2M131.5 38.8l-2.2 2M131.8 38.8l-2.2 2M132.1 38.8l-2.2 2M132.4 38.8l-2.2 2M132.7 38.8l-2.1 2M133.1 38.8l-2.2 2"/>
<path d="M133.4 38.8l-2.2 2M133.7 38.8h-6.5v2M133.7 38.8v2h-6.5M133.7 38.8l-2.2 2M133.7 39.1l-1.9 1.7M133.7 39.4l-1.6 1.4M133.7 39.7l-1.4 1.1M133.7 39.9l-1.1 .9M155 38.8h6.4v2h-6.4zM155 39.1l1.9 1.7M155 39.4l1.6 1.4M155 39.7l1.3 1.1"/>
<path d="M155 39.9l1 .9M155 38.8l2.2 2M155.3 38.8l2.2 2M155.6 38.8l2.2 2M155.9 38.8l2.2 2M156.2 38.8l2.2 2M156.5 38.8l2.2 2M156.8 38.8l2.2 2M157.1 38.8l2.2 2M157.4 38.8l2.2 2M157.7 38.8l2.2 2M158 38.8l2.2 2"/>
<path d="M158.3 38.8l2.2 2M158.6 38.8l2.2 2M158.9 38.8l2.2 2M159.2 38.8l2.2 2M159.5 38.8l1.9 1.7M159.8 38.8l1.6 1.4M160.1 38.8l1.3 1.2M160.5 38.8l.9 .9M160.8 38.8l.6 .7M160.8 38.9l.3 .3M161.1 38.8l.3 .4M173.8 38.8h6.4v2"/>
<path d="M173.8 38.8v2h6.4M173.8 38.8l2.2 2M173.8 39.1l1.9 1.7M173.8 39.4l1.6 1.4M173.8 39.7l1.3 1.1M173.8 39.9l1 .9M174.1 38.8l2.2 2M174.4 38.8l2.2 2M174.7 38.8l2.2 2M175 38.8l2.2 2M175.3 38.8l2.2 2M175.6 38.8l2.2 2"/>
<path d="M175.9 38.8l2.2 2M176.2 38.8l2.2 2M176.5 38.8l2.2 2M176.8 38.8l2.2 2M177.1 38.8l2.2 2M177.4 38.8l2.2 2M177.7 38.8l2.2 2M178 38.8l2.2 2M178.3 38.8l1.9 1.7M178.6 38.8l1.6 1.4M178.9 38.8l1.3 1.2M179.2 38.8l1 .9"/>
<path d="M179.5 38.8l.7 .7M179.5 38.9l.4 .3M179.8 38.8l.4 .4M114.9 40.2l-.7 .6M114.9 40.4l-.4 .4M133.7 40.2l-.8 .6M133.7 40.4l-.4 .4M155 40.2l.7 .6M155 40.4l.4 .4M173.8 40.2l.7 .6M173.8 40.4l.4 .4"/>
</g>
<g font-size="3.6">
<text x="61.4" y="33.6">400</text>
<text x="55.8" y="42.7" transform="rotate(-90 55.8 42.7)">400</text>
<text x="91.2" y="43.1" transform="rotate(-90 91.2 43.1)">400</text>
<text x="56.9" y="86.4" transform="rotate(-90 56.9 86.4)">3000</text>
<text x="91.2" y="86.4" transform="rotate(-90 91.2 86.4)">3000</text>
<text x="139.3" y="131.9">3200</text>
<text x="139.4" y="127.7">3000</text>
</g>
<g font-size="2.7">
<text x="62.4" y="127.7">SIDE VIEW</text>
<text x="130.3" y="136.5">INSIDE ELEVATION</text>
<text x="140.2" y="150.1">PLAN</text>
<text x="34.1" y="187.1">3000</text>
<text x="54.2" y="187.1">3000</text>
<text x="73.7" y="187.2">01 NO</text>
</g>
<text font-size="2.3" x="201.5" y="119.5">FFL</text>
<g font-size="2.2">
<text x="247.1" y="165">NIHVA TECHNOLOGIES</text>
<text x="250" y="167.3">PVT. LTD. PUNE</text>
<text x="30" y="178.4">CLEAR WIDTH</text>
<text x="49.3" y="179">CLEAR HEIGHT</text>
<text x="72.1" y="179.7">QUANTITY</text>
<text x="40.1" y="181.1">(CW)</text>
<text x="61.1" y="181.7">(CH)</text>
</g>
<g font-size="1.9">
<text x="237" y="50.4">1.2mm Thk.Curve</text>
<text x="238.8" y="52.8">Type GI Shutter</text>
<text x="252.1" y="55.3">lath</text>
<text x="240.8" y="81.5">RAIL PROFILE</text>
<text x="241.8" y="79.1">M.S. BOTTOM</text>
<text x="249.2" y="83.9">2.5MM</text>
<text x="239.3" y="96.5">HEAVY RUBBER GAS KIT</text>
<text x="191.8" y="168.2">MANUAL ROLLING SHUTTER</text>
<text x="222.6" y="174.6">CLIENT -</text>
<text x="222.6" y="177.4">PROJECT -</text>
<text x="222.1" y="185.8">SCALE: NTS</text>
<text x="222.4" y="180.2">SITE -</text>
<text x="222.5" y="183">DWG. NO. : NIHVA/18-19/VDR/043</text>
<text x="239.9" y="185.8">WT:</text>
<text x="254" y="185.8">SHEET: 01 OF 01</text>
<text x="259.5" y="183">REV-0</text>
</g>
<g font-size="1.8">
<text x="153.1" y="26.1">HOOD COVER</text>
<text x="188.9" y="28.5">PROPOSED RCC OR</text>
<text x="132.6" y="30.2">TENSION SPRING</text>
<text x="188.9" y="30.7">PEB STRUCTURE</text>
<text x="202.4" y="44.1">MS BRACKET &amp;</text>
<text x="202.4" y="46.3">BEARING ASSEMBLY</text>
<text x="202" y="71.2">100 x 3 MM THK.</text>
<text x="202.1" y="73.4">MS GUIDE</text>
<text x="196.4" y="89.9">GI SLATS</text>
</g>
<g font-size="1.7">
<text x="108.1" y="25.9">SHAFT</text>
<text x="228" y="54.5" transform="rotate(-90 228 54.5)">75</text>
<text x="228.7" y="83.6" transform="rotate(-90 228.7 83.6)">100 MM</text>
<text x="87.3" y="124.2">BOTTOM LOCK</text>
<text x="151.3" y="123.7">HANDLE</text>
<text x="78.8" y="150.4">100</text>
<text x="113" y="154.3">200 mm FREE</text>
<text x="189.5" y="152.3">required for bracket</text>
<text x="189.8" y="150.2">200 mm free space</text>
<text x="108.4" y="158.4">BRACKET INSTALLATION</text>
<text x="110.1" y="156.4">SPACE FOR GUIDE &amp;</text>
</g>
<g font-size="1.6">
<text x="229.2" y="100.4">M.S. BOTTOM RAIL PROFILE 2.5MM</text>
<text x="60.3" y="113.7">INSIDE</text>
<text x="72.7" y="113.9">OUTSIDE</text>
<text x="32.7" y="118.5">MS BOTTOM WITH</text>
<text x="32.8" y="120.5">WITH ANGLE STIFFNER</text>
<text x="192.4" y="125.7">MS BOTTOM WITH ANGLE STIFFNER</text>
<text x="192.5" y="127.7">WITH RUBBER SAFTEY EDGE</text>
<text x="194.6" y="137.8">EXISTING CLIENT STRUCTURE</text>
<text x="119.3" y="140.9">OUTSIDE</text>
<text x="194.7" y="139.8">SHOULD BE RCC/PEB.</text>
<text x="120.3" y="149.3">INSIDE</text>
<text x="34.1" y="160.3">100X3 MM THK.</text>
<text x="38.6" y="162.2">MS GUIDE</text>
<text x="207.9" y="171.9">SIGN</text>
<text x="214.6" y="172">DATE</text>
<text x="247.4" y="172.4">Website:- www.nihva.com</text>
<text x="249.9" y="170.8">Email:- info@nihva.com</text>
<text x="251.8" y="169.1">Tel : 020 66304033</text>
<text x="199.4" y="177.4">PRADEEP</text>
<text x="199.4" y="174.6">SURAJ</text>
<text x="213.9" y="174.5">02.06.18</text>
<text x="213.9" y="177.4">02.06.18</text>
<text x="200.7" y="180.2">R.D</text>
<text x="213.9" y="180.2">02.06.18</text>
</g>
<g font-size="1.4">
<text x="190.4" y="177">CHECK</text>
<text x="190.5" y="174.5">DRAWN</text>
<text x="190.3" y="182.6">MFG.</text>
<text x="190.5" y="180.1">APPROVAL</text>
<text x="190.6" y="185.2">If any queries contact : design@nihva.com</text>
<text x="197.4" y="188.4">ALL DIMENSION ARE IN mm</text>
</g>
<g font-size="1.3">
<text x="239.5" y="156.9">REV:-19-6-2018</text>
<text x="191.5" y="164.7">TITLE</text>
</g>
</svg>
